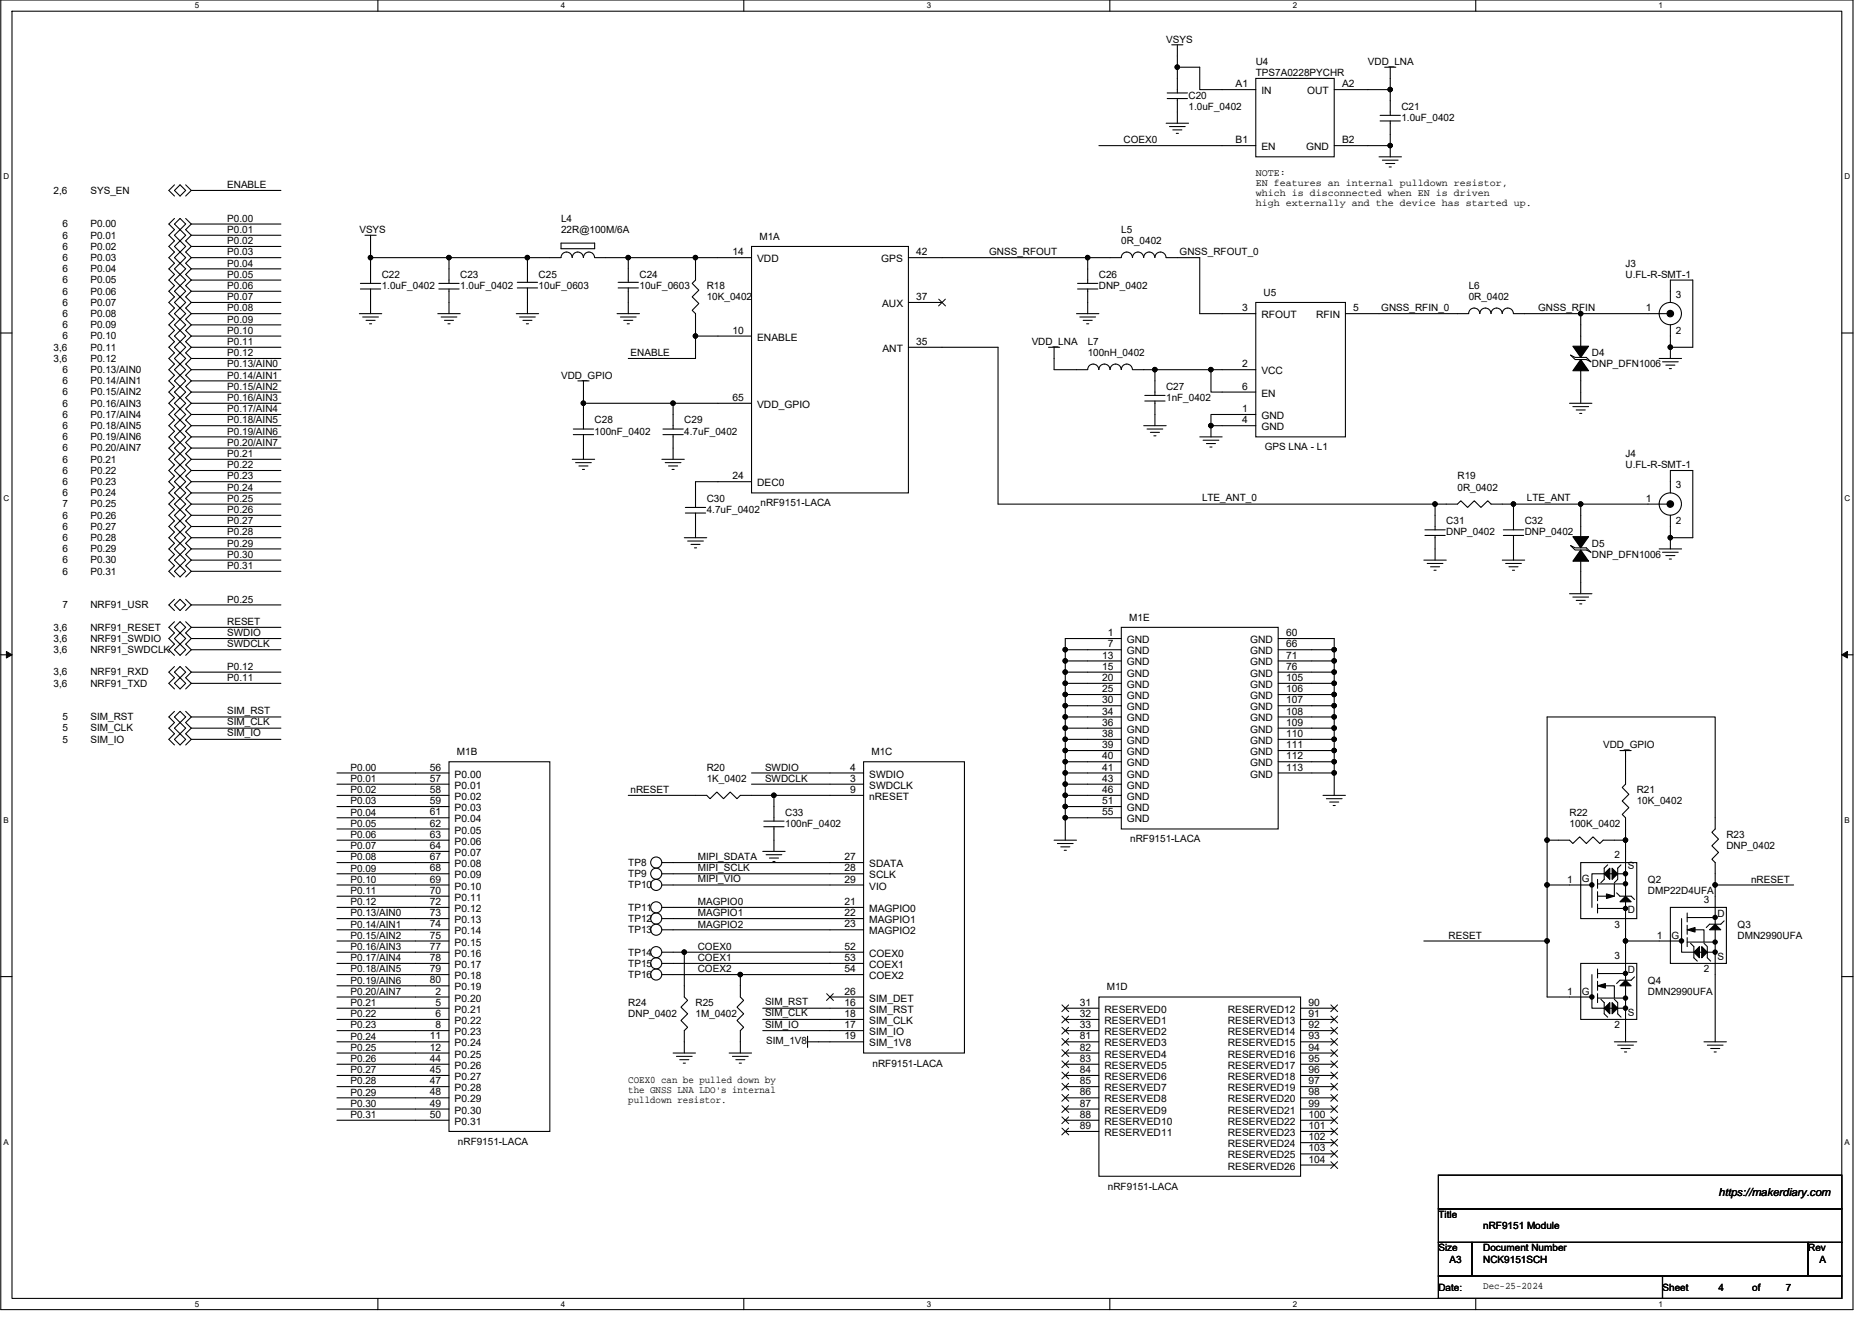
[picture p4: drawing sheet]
<svg xmlns="http://www.w3.org/2000/svg" width="297mm" height="210mm" viewBox="0 0 297 210" stroke-linecap="round" stroke-linejoin="round" font-family="sans-serif">
<path d="M.1 0h293.9v207.9h-293.9zM1.9 1.8h290.3v204.3h-290.3z" fill="none" stroke="#000" stroke-width=".17"/>
<g fill="#fff">
<path d="M30.9 .2h.7v1.4h-.7z"/>
<path d="M30.9 206.3h.7v1.4h-.7z"/>
</g>
<path d="M60 0v1.8M60 206.1v1.8" fill="none" stroke="#000" stroke-width=".17"/>
<g fill="#fff">
<path d="M89 .2h.7v1.4h-.7z"/>
<path d="M89 206.3h.7v1.4h-.7z"/>
</g>
<path d="M118 0v1.8M118 206.1v1.8" fill="none" stroke="#000" stroke-width=".17"/>
<g fill="#fff">
<path d="M147 .2h.7v1.4h-.7z"/>
<path d="M147 206.3h.7v1.4h-.7z"/>
</g>
<path d="M176.1 0v1.8M176.1 206.1v1.8" fill="none" stroke="#000" stroke-width=".17"/>
<g fill="#fff">
<path d="M205.1 .2h.7v1.4h-.7z"/>
<path d="M205.1 206.3h.7v1.4h-.7z"/>
</g>
<path d="M234.2 0v1.8M234.2 206.1v1.8" fill="none" stroke="#000" stroke-width=".17"/>
<g fill="#fff">
<path d="M263.2 .2h.7v1.4h-.7z"/>
<path d="M263.2 206.3h.7v1.4h-.7z"/>
<path d="M.6 27.3h.9v1.4h-.9z"/>
<path d="M292.7 27.3h.9v1.4h-.9z"/>
<path d="M.6 78.4h.9v1.4h-.9z"/>
<path d="M292.7 78.4h.9v1.4h-.9z"/>
</g>
<path d="M.1 52.9h1.8M292.2 52.9h1.8" fill="none" stroke="#000" stroke-width=".17"/>
<g fill="#fff">
<path d="M.6 129.5h.8v1.4h-.8z"/>
<path d="M292.7 129.5h.8v1.4h-.8z"/>
</g>
<path d="M.1 103.9h1.8M292.2 103.9h1.8" fill="none" stroke="#000" stroke-width=".17"/>
<path d="M1 103.4l.9 .5-.9 .5zM292.2 103.9l.9-.5v1z" fill="#000" stroke="#000" stroke-width=".16"/>
<g fill="#fff">
<path d="M.5 180.5h.9v1.4h-.9z"/>
<path d="M292.7 180.5h.8v1.4h-.8z"/>
</g>
<g fill="none" stroke="#000" stroke-width=".17">
<path d="M185 19.6h3.6M185.2 14.8h3.2M185.2 15.6h3.2M185.9 7.1h1.8M186.8 7.1v3.6M186.8 10.7h3.6v3.5h8.9M186.8 10.7v4.1M186.8 15.6v4M199.3 12.4h12.4v12.5h-12.4zM211.7 14.2h8.9M219 18.3h3.2M219 19.2h3.2"/>
<path d="M219.7 10.7h1.8M220.6 10.7v3.5M220.6 19.2v3.9M220.6 14.2v4.1M27.7 35.6l.9-.9 .9 .9-.9 .8zM27.7 30.2l.9-.9 .9 .9-.9 .9zM27.7 34.7l-.9 .9 .9 .8-.9 .9 .9 .9-.9 .9 .9 .9-.9 .9 .9 .9-.9 .9 .9 .9-.9 .8 .9 .9-.9 .9 .9 .9-.9 .9 .9 .9-.9 .9 .9 .9-.9 .9 .9 .9-.9 .8 .9 .9-.9 .9 .9 .9-.9 .9 .9 .9-.9 .9 .9 .9-.9 .9 .9 .8-.9 .9 .9 .9-.9 .9 .9 .9-.9 .9 .9 .9-.9 .9 .9 .9-.9 .8 .9 .9-.9 .9 .9 .9-.9 .9 .9 .9-.9 .9 .9 .9-.9 .9 .9 .8-.9 .9 .9 .9-.9 .9 .9 .9-.9 .9 .9 .9-.9 .9 .9 .9-.9 .8 .9 .9-.9 .9 .9 .9-.9 .9 .9 .9-.9 .9 .9 .9M27.7 29.3l-.9 .9 .9 .9M28.6 36.4l-.9 .9 .9 .9M28.6 38.2l-.9 .9 .9 .9M28.6 36.4l.9 .9-.9 .9M28.6 38.2l.9 .9-.9 .9"/>
<path d="M29.5 34.7l.8 .9M29.5 29.3l.8 .9M30.3 35.6l-.8 .8 .8 .9M30.3 37.3l-.8 .9 .8 .9M30.3 39.1l-.8 .9 .8 .9M30.3 30.2l-.8 .9M30.3 35.6h14.3M30.3 37.3h14.3M30.3 39.1h14.3M30.3 30.2h14.3M57.9 37.3h1.8M58.8 37.3v7.7"/>
<path d="M89 38.6h5.4v.9h-5.4zM119.2 39.1h24.9v39.1h-24.9zM174.4 23.1h24.9M185.6 20.1h2.5M186.1 20.6h1.4M186.6 21.2h.4M211.7 23.1h8.9M218.8 24.9h3.6M219.3 25.4h2.5M219.9 26h1.4M220.4 26.5h.4M220.6 23.1v1.8"/>
<path d="M28.6 40l-.9 .9 .9 .9M28.6 41.8l-.9 .9 .9 .9M28.6 43.6l-.9 .8 .9 .9M28.6 45.3l-.9 .9 .9 .9M28.6 47.1l-.9 .9 .9 .9M28.6 48.9l-.9 .9 .9 .9M28.6 50.7l-.9 .9 .9 .9M28.6 52.5l-.9 .8 .9 .9M28.6 54.2l-.9 .9 .9 .9M28.6 56l-.9 .9 .9 .9M28.6 57.8l-.9 .9 .9 .9M28.6 59.6l-.9 .9 .9 .8"/>
<path d="M28.6 40l.9 .9-.9 .9M28.6 41.8l.9 .9-.9 .9M28.6 43.6l.9 .8-.9 .9M28.6 45.3l.9 .9-.9 .9M28.6 47.1l.9 .9-.9 .9M28.6 48.9l.9 .9-.9 .9M28.6 50.7l.9 .9-.9 .9M28.6 52.5l.9 .8-.9 .9M28.6 54.2l.9 .9-.9 .9M28.6 56l.9 .9-.9 .9M28.6 57.8l.9 .9-.9 .9M28.6 59.6l.9 .9-.9 .8"/>
<path d="M30.3 40.9l-.8 .9 .8 .9M30.3 42.7l-.8 .9 .8 .8M30.3 44.4l-.8 .9 .8 .9M30.3 46.2l-.8 .9 .8 .9M30.3 48l-.8 .9 .8 .9M30.3 49.8l-.8 .9 .8 .9M30.3 51.6l-.8 .9 .8 .8M30.3 53.3l-.8 .9 .8 .9M30.3 55.1l-.8 .9 .8 .9M30.3 56.9l-.8 .9 .8 .9M30.3 58.7l-.8 .9 .8 .9M30.3 40.9h14.3"/>
<path d="M30.3 42.7h14.3M30.3 44.4h14.3M30.3 46.2h14.3M30.3 48h14.3M30.3 49.8h14.3M30.3 51.6h14.3M30.3 53.3h14.3M30.3 55.1h14.3M30.3 56.9h14.3M30.3 58.7h14.3M57 49.8h3.6M57.2 45h3.2"/>
<path d="M57.2 45.9h3.2M57.5 50.3h2.5M58.1 50.8h1.4M58.6 51.4h.4M58.8 45.9v3.9M58.8 40.9h12.4M69.5 49.8h3.5M69.6 45h3.3M69.6 45.9h3.3M70 50.3h2.5M70.5 50.8h1.5M71.1 51.4h.3"/>
<path d="M71.2 40.9h12.5M71.2 45.9v3.9M71.2 40.9v4.1M81.9 49.8h3.6M82.1 45.7h3.2M82.1 44.8h3.2M82.4 50.3h2.5M83 50.8h1.4M83.5 51.4h.4M83.7 40.9v3.9M83.7 45.7v4.1M83.7 40.9h5.3"/>
<path d="M90.8 40.9a.88 .88 0 0 0-.9-.9 .88 .88 0 0 0-.9 .9M92.6 40.9a.88 .88 0 0 0-.9-.9 .88 .88 0 0 0-.9 .9M94.3 40.9a.88 .88 0 0 0-.8-.9 .88 .88 0 0 0-.9 .9M97.9 49.8h3.6M98.1 45.7h3.2M98.1 44.8h3.2M98.4 50.3h2.5M99 50.8h1.4M99.5 51.4h.4M99.7 40.9h10.7M99.7 40.9h-5.3M99.7 40.9v3.9"/>
<path d="M99.7 45.7v4.1M110.4 40.9v3.5l-.6 .6 1.1 1.1-1.1 1 1.1 1.1-1.1 1.1 .6 .5v3.5h8.8M110.4 53.3v3.6h-10.7M110.4 40.9h8.8M144.1 55.1h14.3v24.9h72.9l.5-.5 1.1 1 1-1 1.1 1 1.1-1 .5 .5h3.6M144.1 48h5.4M166.4 55.1h1.7M167.3 55.1v3.6h5.3a.88 .88 0 0 1 .9-.9 .88 .88 0 0 1 .8 .9M170.8 49.8h3.6M171 45h3.2M171 45.9h3.2M171.3 50.3h2.5"/>
<path d="M171.9 50.8h1.4M172.4 51.4h.4M172.6 40.9h5.3M172.6 45.9v3.9M172.6 40.9v4.1M172.6 40.9h-28.5M174.4 58.7a.88 .88 0 0 1 .8-.9 .88 .88 0 0 1 .9 .9 .89 .89 0 0 1 .9-.9 .89 .89 0 0 1 .9 .9 .89 .89 0 0 1 .9-.9 .89 .89 0 0 1 .9 .9h3.6M181.5 40.9a.89 .89 0 0 0-.9-.9 .89 .89 0 0 0-.9 .9 .88 .88 0 0 0-.9-.9 .88 .88 0 0 0-.9 .9M183.2 40.9a.88 .88 0 0 0-.8-.9 .88 .88 0 0 0-.9 .9M183.3 58.7v4.1M183.3 58.7h8.8M185 40.9a.88 .88 0 0 0-.9-.9 .88 .88 0 0 0-.8 .9"/>
<path d="M185 40.9h5.4v8.9h8.9M192.1 58.7v3.5h7.2M192.1 58.7h7.2M199.3 48h14.2v21.3h-14.2zM213.5 49.8h19.5M233 49.8a.88 .88 0 0 1 .9-.9 .88 .88 0 0 1 .9 .9M234.8 49.8a.88 .88 0 0 1 .9-.9 .88 .88 0 0 1 .9 .9 .89 .89 0 0 1 .9-.9 .89 .89 0 0 1 .9 .9 .89 .89 0 0 1 .8-.9 .89 .89 0 0 1 .9 .9M240.2 49.8h10.6M249.2 56.4l.7 .3h1.8l.7 .7-.7-.3h-1.8zM250.8 58.7v5.3M263.3 56.9h3.5M263.8 57.4h2.5"/>
<path d="M264.3 58h1.5M264.5 49.8h-13.7v5.3M264.9 58.5h.3M265 51.6v3.5M265 48v-3.6h3.6v10.7h-3.6M265 55.1v1.8M28.6 61.3l-.9 .9 .9 .9M28.6 63.1l-.9 .9 .9 .9M28.6 64.9l-.9 .9 .9 .9M28.6 66.7l-.9 .9 .9 .9M28.6 68.5l-.9 .8 .9 .9M28.6 70.2l-.9 .9 .9 .9"/>
<path d="M28.6 72l-.9 .9 .9 .9M28.6 73.8l-.9 .9 .9 .9M28.6 75.6l-.9 .9 .9 .8M28.6 77.3l-.9 .9 .9 .9M28.6 79.1l-.9 .9 .9 .9M28.6 61.3l.9 .9-.9 .9M28.6 63.1l.9 .9-.9 .9M28.6 64.9l.9 .9-.9 .9M28.6 66.7l.9 .9-.9 .9M28.6 68.5l.9 .8-.9 .9M28.6 70.2l.9 .9-.9 .9M28.6 72l.9 .9-.9 .9"/>
<path d="M28.6 73.8l.9 .9-.9 .9M28.6 75.6l.9 .9-.9 .8M28.6 77.3l.9 .9-.9 .9M28.6 79.1l.9 .9-.9 .9M30.3 60.5l-.8 .8 .8 .9M30.3 62.2l-.8 .9 .8 .9M30.3 64l-.8 .9 .8 .9M30.3 65.8l-.8 .9 .8 .9M30.3 67.6l-.8 .9 .8 .8M30.3 69.3l-.8 .9 .8 .9M30.3 71.1l-.8 .9 .8 .9M30.3 72.9l-.8 .9 .8 .9"/>
<path d="M30.3 74.7l-.8 .9 .8 .9M30.3 76.5l-.8 .8 .8 .9M30.3 78.2l-.8 .9 .8 .9M30.3 60.5h14.3M30.3 62.2h14.3M30.3 64h14.3M30.3 65.8h14.3M30.3 67.6h14.3M30.3 69.3h14.3M30.3 71.1h14.3M30.3 72.9h14.3M30.3 74.7h14.3"/>
<path d="M30.3 76.5h14.3M30.3 78.2h14.3M90.8 72.9h3.6M91 68.1h3.2M91 69h3.2M91.3 73.4h2.5M91.7 60.5h1.8M91.9 74h1.4M92.4 74.5h.3M92.6 60.5v3.5M92.6 69v3.9M92.6 64v4.1"/>
<path d="M92.6 64h14.2M105 72.9h3.6M105.2 68.1h3.2M105.2 69h3.2M105.6 73.4h2.5M106.1 74h1.4M106.6 74.5h.4M106.8 69v3.9M106.8 64v4.1M106.8 64h12.4M119.2 76.5h-8.8v4M181.5 67.6h3.5"/>
<path d="M181.6 62.8h3.3M181.6 63.6h3.3M182 68.1h2.5M182.5 68.6h1.5M183.1 69.2h.3M183.3 63.6v4M190.4 69.3h3.5M190.9 69.9h2.5M191.4 70.4h1.5M192 71h.3M199.3 65.8h-7.2v1.8M199.3 67.6h-7.2v1.7"/>
<path d="M249 64h3.6M249.6 64.5h2.5M250.1 65.1h1.4M250.7 65.6h.3M265 78.2v-3.5h3.6v10.6h-3.6v-3.5M27.7 90.7l.9-.9 .9 .9-.9 .9zM27.7 99.6l.9-.9 .9 .9-.9 .9zM27.7 96l.9-.9 .9 .9-.9 .9zM27.7 98.7l-.9 .9 .9 .9-.9 .8 .9 .9-.9 .9 .9 .9M27.7 95.1l-.9 .9 .9 .9M28.6 80.9l-.9 .9 .9 .9M28.6 82.7l-.9 .9 .9 .9"/>
<path d="M28.6 84.5l-.9 .8 .9 .9M28.6 86.2l-.9 .9 .9 .9M28.6 88l-.9 .9 .9 .9M28.6 80.9l.9 .9-.9 .9M28.6 82.7l.9 .9-.9 .9M28.6 84.5l.9 .8-.9 .9M28.6 86.2l.9 .9-.9 .9M28.6 88l.9 .9-.9 .9M29.5 98.7l.8 .9M29.5 95.1l.8 .9M30.3 80l-.8 .9 .8 .9M30.3 81.8l-.8 .9 .8 .9"/>
<path d="M30.3 83.6l-.8 .9 .8 .8M30.3 85.3l-.8 .9 .8 .9M30.3 87.1l-.8 .9 .8 .9M30.3 88.9l-.8 .9 .8 .9M30.3 90.7l-.8 .9M30.3 99.6l-.8 .9 .8 .8M30.3 96l-.8 .9M30.3 80h14.3M30.3 81.8h14.3M30.3 83.6h14.3M30.3 85.3h14.3M30.3 87.1h14.3"/>
<path d="M30.3 88.9h14.3M30.3 90.7h14.3M30.3 99.6h14.3M30.3 96h14.3M108.6 85.3h3.5M108.8 80.5h3.2M108.8 81.4h3.2M109.1 85.9h2.5M109.6 86.4h1.5M110.2 87h.3M110.4 81.4v3.9M177.9 99.6h24.9v32h-24.9z"/>
<path d="M225.9 88.9h3.6M226.1 84.1h3.2M226.1 85h3.2M226.5 89.4h2.5M227 90h1.4M227.5 90.5h.4M227.7 85v3.9M227.7 80v4.1M238.4 88.9h3.5M238.5 84.1h3.3M238.5 85h3.3M238.9 89.4h2.5"/>
<path d="M239.4 90h1.5M240 90.5h.3M240.2 85v3.9M249 94.2h3.6M249.2 86.6l.7 .4h1.8l.7 .7-.7-.4h-1.8zM249.6 94.8h2.5M250.1 95.3h1.4M250.7 95.8h.3M250.8 80h13.7M250.8 80v5.3M250.8 88.9v5.3M250.8 80h-10.6v4.1"/>
<path d="M263.3 87.1h3.5M263.8 87.7h2.5M264.3 88.2h1.5M264.9 88.7h.3M265 85.3v1.8M27.7 113.8l.9-.9 .9 .9-.9 .9zM27.7 112.9l-.9 .9 .9 .9-.9 .9 .9 .9-.9 .8 .9 .9M27.7 117.3l.9-.8 .9 .8-.9 .9zM27.7 103.1l.9-.9 .9 .9-.9 .9zM27.7 106.7l.9-.9 .9 .9-.9 .9zM27.7 108.5l.9-.9 .9 .9-.9 .8zM27.7 105.8l-.9 .9 .9 .9-.9 .9 .9 .8"/>
<path d="M28.6 114.7l-.9 .9 .9 .9M28.6 100.5l-.9 .8 .9 .9M28.6 114.7l.9 .9-.9 .9M28.6 100.5l.9 .8-.9 .9M29.5 112.9l.8 .9M29.5 105.8l.8 .9M30.3 113.8l-.8 .9 .8 .9M30.3 115.6l-.8 .9 .8 .8M30.3 117.3l-.8 .9M30.3 101.3l-.8 .9 .8 .9M30.3 103.1l-.8 .9M30.3 106.7l-.8 .9 .8 .9"/>
<path d="M30.3 108.5l-.8 .8M30.3 113.8h14.3M30.3 115.6h14.3M30.3 117.3h14.3M30.3 101.3h14.3M30.3 103.1h14.3M30.3 106.7h14.3M30.3 108.5h14.3M169 104.9h8.9M169 106.7h8.9M169 108.5h8.9M169 110.2h8.9"/>
<path d="M169 112h8.9M169 113.8h8.9M169 115.6h8.9M169 117.3h8.9M169 119.1h8.9M169 103.1v1.8M169 104.9v1.8M169 106.7v1.8M169 108.5v1.7M169 110.2v1.8M169 112v1.8M169 113.8v1.8"/>
<path d="M169 115.6v1.7M169 117.3v1.8M169 119.1v1.8M169 103.1h8.9M177.9 101.3h-8.9v1.8M202.8 101.3h8.9v1.8M202.8 103.1h8.9M202.8 104.9h8.9M202.8 106.7h8.9M202.8 108.5h8.9M202.8 110.2h8.9M202.8 112h8.9"/>
<path d="M202.8 113.8h8.9M202.8 115.6h8.9M202.8 117.3h8.9M202.8 119.1h8.9M211.7 119.1v1.8M211.7 117.3v1.8M211.7 115.6v1.7M211.7 113.8v1.8M211.7 112v1.8M211.7 110.2v1.8M211.7 108.5v1.7M211.7 106.7v1.8"/>
<path d="M211.7 104.9v1.8M211.7 103.1v1.8M257 119.1h1.8M257.9 119.1v5.4l-.5 .5 1.1 1.1-1.1 1 1.1 1.1-1.1 1.1 .5 .5v3.5M53.5 122.7h12.4M53.5 124.5h17.7M53.5 126.2h17.7M53.5 128h17.7M53.5 129.8h17.7M53.5 131.6h17.7M53.5 133.3h17.7M53.5 135.1h17.7"/>
<path d="M53.5 136.9h17.7M53.5 138.7h17.7M65.9 122.7h5.3M71.2 120.9h16v58.7h-16zM99.7 126.2h12.4l.6 .6 1-1.1 1.1 1.1 1.1-1.1 1 1.1 .6-.6h5.3M105 136.9h32M105 138.7h32M119.2 122.7h17.8M119.2 124.5h17.8M121 135.1h3.6M121.2 130.3h3.2M121.2 131.2h3.2"/>
<path d="M121.6 135.7h2.5M122.1 136.2h1.4M122.6 136.7h.4M122.8 131.2v3.9M122.8 126.2v4.1M122.8 126.2h14.2M137 120.9h16v46.2h-16zM167.3 133.3h3.5M167.8 133.9h2.5M168.3 134.4h1.5M168.9 135h.3M169 120.9h8.9"/>
<path d="M169 122.7h8.9M169 124.5h8.9M169 126.2h8.9M169 128h8.9M169 129.8h8.9M169 120.9v1.8M169 122.7v1.8M169 124.5v1.7M169 126.2v1.8M169 128v1.8M169 129.8v3.5M202.8 120.9h8.9"/>
<path d="M202.8 122.7h8.9M209.9 126.2h3.6M210.5 126.8h2.5M211 127.3h1.4M211.5 127.8h.4M211.7 122.7v3.5M211.7 120.9v1.8M245.5 133.3h3.5l.6 .6 1.1-1.1 1 1.1 1.1-1.1 1 1.1 .6-.6h3.5M245.5 133.3v-19.5h26.7v17.8l-.6 .5 1.1 1.1-1.1 1 1.1 1.1-1.1 1.1 .6 .5v3.6M245.5 133.4v7.1M250.8 136.9h8.9v8.9h-8.9zM253.5 139.6v1.4"/>
<path d="M254.5 138.7h-1.9v1.8M255.1 137.3l-.6 .5v1.8l-.5 .5M255.4 138.7h.9M256.7 138.7h1.2v1.6M257.2 137.3l-.5 .5v1.8l-.5 .5M257.9 133.4v5.5M.1 155h1.8M53.5 140.5h17.7M53.5 142.2h17.7M53.5 144h17.7M53.5 145.8h17.7M53.5 147.6h17.7"/>
<path d="M53.5 149.4h17.7M53.5 151.1h17.7M53.5 152.9h17.7M53.5 154.7h17.7M53.5 156.5h17.7M53.5 158.2h17.7M105 140.5h32M105 144h32M105 145.8h32M105 147.6h32M105 152.9h32M105 151.1h3.6"/>
<path d="M105 154.7h12.5M108.6 151.1h28.4M108.6 151.1v7.1l.5 .6-1 1.1 1 1-1 1.1 1 1-.5 .6v3.5M117.5 154.7v3.5l.5 .6-1.1 1.1 1.1 1-1.1 1.1 1.1 1-.5 .6v3.5M117.5 154.7h19.5M131.7 158.2h5.3M174.4 158.2h32v28.5h-32zM225.9 149.4h19.6M245.5 149.4v8.8h7.1v-3.5M245.5 140.5v8.9M245.5 140.5h7.1v3.5M250.8 152.9h8.9v8.9h-8.9z"/>
<path d="M252.6 158.2v1.8h1.9M253.5 154.5h4.4v1.1M253.5 157.7v1.4M253.5 155.7v1.5M253.5 153.8v1.4M253.5 141.5v1.5M253.5 143.5v1.4M253.5 140.3h4.4v1.9M253.5 142.2h1.8M254 158.6l.5 .5v1.8l.6 .5M254.4 156.5h1.8v1.9M256.2 140.3v1.9"/>
<path d="M256.2 158.6l.5 .5v1.8l.5 .5M256.5 141.7l.5 .5h1.8l.6 .6M257.9 158.4v1.6h-1.2M257.9 143.1v1.1h-4.4M257.9 144.2v5.2M257.9 156.5v1.9h-4.4M257.9 149.4v5.1M257.9 159.9v5.5M259.4 155l-.6 .6h-1.8l-.5 .5M265 144h8.9v8.9h-8.9zM266.8 145.8v3.6h-8.9M266.8 149.4v1.7h2"/>
<path d="M267.7 145.6h4.5v1.1M267.7 148.8v1.4M267.7 146.9v1.4M267.7 144.9v1.4M268.2 149.7l.6 .5v1.8l.5 .5M268.6 147.6h1.8v1.9M269.7 151.1h.8M270.4 149.7l.5 .5v1.8l.5 .5M272.2 140.5h12.4M272.2 140.5v5.1M272.2 149.5v1.6h-1.3M272.2 151v14.4"/>
<path d="M272.2 147.6v1.9h-4.5M273.6 146.2l-.6 .5h-1.7l-.6 .5M292.2 155h1.8M53.5 160h17.7M53.5 161.8h17.7M53.5 163.6h17.7M53.5 165.4h17.7M53.5 167.1h17.7M53.5 168.9h17.7M53.5 170.7h17.7M53.5 172.5h17.7M53.5 174.2h17.7"/>
<path d="M53.5 176h17.7M53.5 177.8h17.7M106.8 167.1h3.6M107.3 167.7h2.5M107.9 168.2h1.4M108.4 168.7h.4M115.7 167.1h3.5M116.2 167.7h2.5M116.8 168.2h1.4M117.3 168.7h.3M121 161.8h16M121 163.6h16"/>
<path d="M121 160h16M128.1 165.4h8.9M128.1 164.5v1.7M169 160h5.4M169 161.8h5.4M169 163.6h5.4M169 165.4h5.4M169 167.1h5.4M169 168.9h5.4M169 170.7h5.4M169 172.5h5.4M169 174.2h5.4"/>
<path d="M169 176h5.4M169 177.8h5.4M169 179.6h5.4M206.4 160h5.3M206.4 161.8h5.3M206.4 163.6h5.3M206.4 165.4h5.3M206.4 167.1h5.3M206.4 168.9h5.3M206.4 170.7h5.3M206.4 172.5h5.3M206.4 174.2h5.3"/>
<path d="M206.4 176h5.3M206.4 177.8h5.3M206.4 179.6h5.3M255.4 160h.9M256.2 165.4h3.5M256.7 165.9h2.5M257.2 166.4h1.5M257.8 167h.3M270.4 165.4h3.5M270.9 165.9h2.5M271.4 166.4h1.5M272 167h.3"/>
<path d="M206.4 181.4h5.3M206.4 183.1h5.3M206.4 184.9h5.3M228.2 186.5h64v5.4h-64zM228.2 191.9h64v5.3h-64zM228.2 197.2h5.4v5.3h-5.4zM233.6 197.2h53.3v5.3h-53.3zM286.9 197.2h5.3v5.3h-5.3zM228.2 202.5h35.6v3.6h-35.6zM263.8 202.5h28.4v3.6h-28.4z"/>
<circle cx="265" cy="49.8" r="1.77"/>
<circle cx="265" cy="80" r="1.77"/>
<circle cx="104.1" cy="138.7" r=".88"/>
<circle cx="104.1" cy="136.9" r=".88"/>
<circle cx="104.1" cy="151.1" r=".88"/>
<circle cx="104.1" cy="140.4" r=".88"/>
<circle cx="104.1" cy="152.9" r=".88"/>
<circle cx="104.1" cy="147.6" r=".88"/>
<circle cx="104.1" cy="144" r=".88"/>
<circle cx="104.1" cy="145.8" r=".88"/>
<circle cx="104.1" cy="154.7" r=".88"/>
</g>
<g fill="#000" stroke="#000" stroke-width=".17">
<path d="M249.6 54.9h2.5l-1.3 1.8z" fill-rule="evenodd"/>
<path d="M250.8 57.1l1.3 1.7h-2.5z" fill-rule="evenodd"/>
<path d="M249.6 85.2h2.5l-1.3 1.8z" fill-rule="evenodd"/>
<path d="M250.8 87.3l1.3 1.8h-2.5z" fill-rule="evenodd"/>
<path d="M255.4 137.8v1.8l-.9-.9z" fill-rule="evenodd"/>
<path d="M255.8 137.8l.9 .9-.9 .9z" fill-rule="evenodd"/>
<path d="M253.5 156.5l1.2-.4v.7z" fill-rule="evenodd"/>
<path d="M255.8 159.1l.9 .9-.9 .9z" fill-rule="evenodd"/>
<path d="M254.9 141.9l1.3 .3-1.3 .4z" fill-rule="evenodd"/>
<path d="M257.9 155.6l.9 .9h-1.8z" fill-rule="evenodd"/>
<path d="M257 143.1l.9-.9 .9 .9z" fill-rule="evenodd"/>
<path d="M267.7 147.6l1.3-.4v.7z" fill-rule="evenodd"/>
<path d="M268.8 151.1l.9-.9v1.8z" fill-rule="evenodd"/>
<path d="M270 150.2l.9 .9-.9 .9z" fill-rule="evenodd"/>
<path d="M272.2 146.7l.8 .9h-1.7z" fill-rule="evenodd"/>
<path d="M255.4 159.1v1.8l-.9-.9z" fill-rule="evenodd"/>
<circle cx="186.8" cy="10.7" r=".35"/>
<circle cx="220.6" cy="14.2" r=".35"/>
<circle cx="220.6" cy="23.1" r=".35"/>
<circle cx="58.8" cy="40.9" r=".35"/>
<circle cx="71.2" cy="40.9" r=".35"/>
<circle cx="83.7" cy="40.9" r=".35"/>
<circle cx="99.7" cy="40.9" r=".35"/>
<circle cx="110.3" cy="53.3" r=".35"/>
<circle cx="110.3" cy="40.9" r=".35"/>
<circle cx="172.6" cy="40.9" r=".35"/>
<circle cx="183.2" cy="58.7" r=".35"/>
<circle cx="192.1" cy="58.7" r=".35"/>
<circle cx="250.8" cy="49.8" r=".35"/>
<circle cx="265" cy="49.8" r=".52"/>
<circle cx="265" cy="55.1" r=".35"/>
<circle cx="92.6" cy="64" r=".35"/>
<circle cx="106.8" cy="64" r=".35"/>
<circle cx="192.1" cy="67.6" r=".35"/>
<circle cx="227.7" cy="80" r=".35"/>
<circle cx="240.1" cy="80" r=".35"/>
<circle cx="250.8" cy="80" r=".35"/>
<circle cx="265" cy="80" r=".52"/>
<circle cx="265" cy="85.3" r=".35"/>
<circle cx="169" cy="106.7" r=".35"/>
<circle cx="169" cy="110.2" r=".35"/>
<circle cx="169" cy="117.3" r=".35"/>
<circle cx="169" cy="104.9" r=".35"/>
<circle cx="169" cy="108.4" r=".35"/>
<circle cx="169" cy="113.8" r=".35"/>
<circle cx="169" cy="119.1" r=".35"/>
<circle cx="169" cy="103.1" r=".35"/>
<circle cx="169" cy="115.6" r=".35"/>
<circle cx="169" cy="112" r=".35"/>
<circle cx="211.7" cy="117.3" r=".35"/>
<circle cx="211.7" cy="106.7" r=".35"/>
<circle cx="211.7" cy="103.1" r=".35"/>
<circle cx="211.7" cy="119.1" r=".35"/>
<circle cx="211.7" cy="115.6" r=".35"/>
<circle cx="211.7" cy="108.4" r=".35"/>
<circle cx="211.7" cy="113.8" r=".35"/>
<circle cx="211.7" cy="110.2" r=".35"/>
<circle cx="211.7" cy="104.9" r=".35"/>
<circle cx="211.7" cy="112" r=".35"/>
<circle cx="122.8" cy="126.2" r=".35"/>
<circle cx="169" cy="122.7" r=".35"/>
<circle cx="169" cy="124.4" r=".35"/>
<circle cx="169" cy="120.9" r=".35"/>
<circle cx="169" cy="128" r=".35"/>
<circle cx="169" cy="129.8" r=".35"/>
<circle cx="169" cy="126.2" r=".35"/>
<circle cx="211.7" cy="120.9" r=".35"/>
<circle cx="211.7" cy="122.7" r=".35"/>
<circle cx="245.5" cy="133.3" r=".35"/>
<circle cx="257.9" cy="133.3" r=".35"/>
<circle cx="257.9" cy="138.7" r=".35"/>
<circle cx="108.6" cy="151.1" r=".35"/>
<circle cx="117.5" cy="154.7" r=".35"/>
<circle cx="245.5" cy="140.4" r=".35"/>
<circle cx="245.5" cy="149.3" r=".35"/>
<circle cx="252.6" cy="158.2" r=".35"/>
<circle cx="252.6" cy="140.4" r=".35"/>
<circle cx="257.9" cy="149.3" r=".35"/>
<circle cx="257.9" cy="144.2" r=".35"/>
<circle cx="257.9" cy="154.5" r=".35"/>
<circle cx="257.9" cy="140.3" r=".35"/>
<circle cx="257.9" cy="158.4" r=".35"/>
<circle cx="266.8" cy="149.3" r=".35"/>
<circle cx="272.1" cy="151.1" r=".35"/>
<circle cx="272.1" cy="140.4" r=".35"/>
<circle cx="272.2" cy="149.5" r=".35"/>
<circle cx="272.2" cy="145.6" r=".35"/>
<circle cx="257.9" cy="160" r=".35"/>
</g>
<g fill="none" stroke="#000" stroke-width=".16">
<path d="M148.9 47.5l1.1 1.1M150 47.5l-1.1 1.1M131.2 157.7l1 1.1M132.2 157.7l-1.1 1.1M168.5 159.5l1.1 1.1M169.6 159.5l-1.1 1.1M211.2 159.5l1.1 1.1M212.2 159.5l-1 1.1M168.5 161.3l1.1 1M168.5 163l1.1 1.1M168.5 164.8l1.1 1.1M168.5 166.6l1.1 1.1"/>
<path d="M168.5 168.4l1.1 1.1M168.5 170.2l1.1 1M168.5 171.9l1.1 1.1M168.5 173.7l1.1 1.1M168.5 175.5l1.1 1.1M168.5 177.3l1.1 1.1M168.5 179l1.1 1.1M169.6 161.3l-1.1 1M169.6 163l-1.1 1.1M169.6 164.8l-1.1 1.1M169.6 166.6l-1.1 1.1M169.6 168.4l-1.1 1.1"/>
<path d="M169.6 170.2l-1.1 1M169.6 171.9l-1.1 1.1M169.6 173.7l-1.1 1.1M169.6 175.5l-1.1 1.1M169.6 177.3l-1.1 1.1M169.6 179l-1.1 1.1M211.2 161.3l1.1 1M211.2 163l1.1 1.1M211.2 164.8l1.1 1.1M211.2 166.6l1.1 1.1M211.2 168.4l1.1 1.1M211.2 170.2l1.1 1"/>
<path d="M211.2 171.9l1.1 1.1M211.2 173.7l1.1 1.1M211.2 175.5l1.1 1.1M211.2 177.3l1.1 1.1M211.2 179l1.1 1.1M212.2 161.3l-1 1M212.2 163l-1 1.1M212.2 164.8l-1 1.1M212.2 166.6l-1 1.1M212.2 168.4l-1 1.1M212.2 170.2l-1 1M212.2 171.9l-1 1.1"/>
<path d="M212.2 173.7l-1 1.1M212.2 175.5l-1 1.1M212.2 177.3l-1 1.1M212.2 179l-1 1.1M211.2 180.8l1.1 1.1M211.2 182.6l1.1 1.1M211.2 184.4l1.1 1.1M212.2 180.8l-1 1.1M212.2 182.6l-1 1.1M212.2 184.4l-1 1.1"/>
</g>
<text font-size="1.8" x="272.7" y="189.9">https://makerdiary.com</text>
<g font-size="1.6">
<text x="185" y="6.8">VSYS</text>
<text x="199.3" y="10.3">U4</text>
<text x="217" y="10.3">VDD_LNA</text>
<text x="188.6" y="15.6">C20</text>
<text x="188.6" y="17.4">1.0uF_0402</text>
<text x="196" y="13.8">A1</text>
<text x="199.3" y="12.1">TPS7A0228PYCHR</text>
<text x="200.1" y="14.9">IN</text>
<text x="207.4" y="14.9">OUT</text>
<text x="213" y="13.8">A2</text>
<text x="222.4" y="17.4">C21</text>
<text x="178.3" y="22.8">COEX0</text>
<text x="196" y="22.7">B1</text>
<text x="200.1" y="23.8">EN</text>
<text x="207.2" y="23.8">GND</text>
<text x="213" y="22.7">B2</text>
<text x="222.4" y="19.2">1.0uF_0402</text>
<text x="36" y="29.9">ENABLE</text>
<text x="199.3" y="27.9">NOTE:</text>
<text x="199.3" y="29.5">EN features an internal pulldown resistor,</text>
<text x="8.5" y="30.8">2,6</text>
<text x="14.3" y="30.8">SYS_EN</text>
<text x="36" y="35.2">P0.00</text>
<text x="89" y="35.2">L4</text>
<text x="199.3" y="31.1">which is disconnected when EN is driven</text>
<text x="199.3" y="32.7">high externally and the device has started up.</text>
<text x="9.9" y="36.1">6</text>
<text x="9.9" y="37.9">6</text>
<text x="9.9" y="39.6">6</text>
<text x="9.9" y="41.4">6</text>
<text x="14.3" y="36.1">P0.00</text>
<text x="14.3" y="37.9">P0.01</text>
<text x="14.3" y="39.6">P0.02</text>
<text x="14.3" y="41.4">P0.03</text>
<text x="36" y="37">P0.01</text>
<text x="36" y="38.8">P0.02</text>
<text x="36" y="40.5">P0.03</text>
<text x="57" y="37">VSYS</text>
<text x="89" y="37">22R@100M/6A</text>
<text x="116.2" y="40.5">14</text>
<text x="120.1" y="41.6">VDD</text>
<text x="120.5" y="38">M1A</text>
<text x="139.8" y="41.6">GPS</text>
<text x="145.4" y="40.5">42</text>
<text x="156.9" y="40.4">GNSS_RFOUT</text>
<text x="177.9" y="37">L5</text>
<text x="177.9" y="38.8">0R_0402</text>
<text x="187.2" y="40.4">GNSS_RFOUT_0</text>
<text x="9.9" y="43.2">6</text>
<text x="9.9" y="45">6</text>
<text x="9.9" y="46.8">6</text>
<text x="14.3" y="43.2">P0.04</text>
<text x="14.3" y="45">P0.05</text>
<text x="14.3" y="46.8">P0.06</text>
<text x="36" y="42.3">P0.04</text>
<text x="36" y="44.1">P0.05</text>
<text x="36" y="45.9">P0.06</text>
<text x="36" y="47.6">P0.07</text>
<text x="60.6" y="44.1">C22</text>
<text x="60.6" y="45.9">1.0uF_0402</text>
<text x="73" y="44.1">C23</text>
<text x="73" y="45.9">1.0uF_0402</text>
<text x="85.5" y="44.1">C25</text>
<text x="85.5" y="45.9">10uF_0603</text>
<text x="101.5" y="44.1">C24</text>
<text x="101.5" y="45.9">10uF_0603</text>
<text x="112.1" y="45.9">R18</text>
<text x="112.1" y="47.6">10K_0402</text>
<text x="145.4" y="47.6">37</text>
<text x="174.4" y="44.1">C26</text>
<text x="174.4" y="45.9">DNP_0402</text>
<text x="200.5" y="46.9">U5</text>
<text x="233" y="45.9">L6</text>
<text x="233" y="47.6">0R_0402</text>
<text x="257.9" y="42.3">J3</text>
<text x="257.9" y="44.1">U.FL-R-SMT-1</text>
<text x="265.9" y="47.3">3</text>
<text x="9.9" y="48.5">6</text>
<text x="9.9" y="50.3">6</text>
<text x="9.9" y="52.1">6</text>
<text x="9.9" y="53.9">6</text>
<text x="14.3" y="48.5">P0.07</text>
<text x="14.3" y="50.3">P0.08</text>
<text x="14.3" y="52.1">P0.09</text>
<text x="14.3" y="53.9">P0.10</text>
<text x="36" y="49.4">P0.08</text>
<text x="36" y="51.2">P0.09</text>
<text x="36" y="53">P0.10</text>
<text x="116.2" y="53">10</text>
<text x="140" y="48.7">AUX</text>
<text x="197.1" y="49.4">3</text>
<text x="200.1" y="50.5">RFOUT</text>
<text x="208.8" y="50.5">RFIN</text>
<text x="214.7" y="49.4">5</text>
<text x="219.2" y="49.3">GNSS_RFIN_0</text>
<text x="244.1" y="49.3">GNSS_RFIN</text>
<text x="261.1" y="49.4">1</text>
<text x="265.9" y="53">2</text>
<text x="8.5" y="55.6">3,6</text>
<text x="8.5" y="57.4">3,6</text>
<text x="9.9" y="59.2">6</text>
<text x="14.3" y="55.6">P0.11</text>
<text x="14.3" y="57.4">P0.12</text>
<text x="14.3" y="59.2">P0.13/AIN0</text>
<text x="36" y="54.8">P0.11</text>
<text x="36" y="56.5">P0.12</text>
<text x="36" y="58.3">P0.13/AIN0</text>
<text x="100.1" y="56.5">ENABLE</text>
<text x="120.1" y="54.1">ENABLE</text>
<text x="140" y="55.8">ANT</text>
<text x="145.4" y="54.7">35</text>
<text x="163.7" y="54.8">VDD_LNA</text>
<text x="172.6" y="54.8">L7</text>
<text x="172.6" y="56.5">100nH_0402</text>
<text x="197.1" y="58.3">2</text>
<text x="200.1" y="59.4">VCC</text>
<text x="252.6" y="56.5">D4</text>
<text x="252.6" y="58.3">DNP_DFN1006</text>
<text x="9.9" y="61">6</text>
<text x="9.9" y="62.8">6</text>
<text x="9.9" y="64.5">6</text>
<text x="14.3" y="61">P0.14/AIN1</text>
<text x="14.3" y="62.8">P0.15/AIN2</text>
<text x="14.3" y="64.5">P0.16/AIN3</text>
<text x="36" y="60.1">P0.14/AIN1</text>
<text x="36" y="61.9">P0.15/AIN2</text>
<text x="36" y="63.6">P0.16/AIN3</text>
<text x="36" y="65.4">P0.17/AIN4</text>
<text x="89" y="60.1">VDD_GPIO</text>
<text x="116.2" y="63.6">65</text>
<text x="120.1" y="64.7">VDD_GPIO</text>
<text x="185" y="61.9">C27</text>
<text x="185" y="63.6">1nF_0402</text>
<text x="197.1" y="61.8">6</text>
<text x="197.1" y="65.4">1</text>
<text x="200.1" y="62.9">EN</text>
<text x="9.9" y="66.3">6</text>
<text x="9.9" y="68.1">6</text>
<text x="9.9" y="69.9">6</text>
<text x="9.9" y="71.6">6</text>
<text x="14.3" y="66.3">P0.17/AIN4</text>
<text x="14.3" y="68.1">P0.18/AIN5</text>
<text x="14.3" y="69.9">P0.19/AIN6</text>
<text x="14.3" y="71.6">P0.20/AIN7</text>
<text x="36" y="67.2">P0.18/AIN5</text>
<text x="36" y="69">P0.19/AIN6</text>
<text x="36" y="70.8">P0.20/AIN7</text>
<text x="94.4" y="67.2">C28</text>
<text x="94.4" y="69">100nF_0402</text>
<text x="108.6" y="67.2">C29</text>
<text x="108.6" y="69">4.7uF_0402</text>
<text x="197.1" y="67.2">4</text>
<text x="200.1" y="66.5">GND</text>
<text x="200.1" y="68.3">GND</text>
<text x="200.7" y="71.5">GPS LNA - L1</text>
<text x="9.9" y="73.4">6</text>
<text x="9.9" y="75.2">6</text>
<text x="9.9" y="77">6</text>
<text x="14.3" y="73.4">P0.21</text>
<text x="14.3" y="75.2">P0.22</text>
<text x="14.3" y="77">P0.23</text>
<text x="36" y="72.5">P0.21</text>
<text x="36" y="74.3">P0.22</text>
<text x="36" y="76.1">P0.23</text>
<text x="36" y="77.9">P0.24</text>
<text x="116.2" y="76.1">24</text>
<text x="120.1" y="77.2">DEC0</text>
<text x="231.3" y="76.1">R19</text>
<text x="231.3" y="77.9">0R_0402</text>
<text x="257.9" y="72.5">J4</text>
<text x="257.9" y="74.3">U.FL-R-SMT-1</text>
<text x="265.9" y="77.5">3</text>
<text x="9.9" y="78.8">6</text>
<text x="9.9" y="80.5">7</text>
<text x="9.9" y="82.3">6</text>
<text x="14.3" y="78.8">P0.24</text>
<text x="14.3" y="80.5">P0.25</text>
<text x="14.3" y="82.3">P0.26</text>
<text x="36" y="79.7">P0.25</text>
<text x="36" y="81.4">P0.26</text>
<text x="36" y="83.2">P0.27</text>
<text x="112.1" y="79.7">C30</text>
<text x="112.1" y="81.4">4.7uF_0402</text>
<text x="120.7" y="80.4">nRF9151-LACA</text>
<text x="190.7" y="79.5">LTE_ANT_0</text>
<text x="229.5" y="83.2">C31</text>
<text x="241.9" y="83.2">C32</text>
<text x="242.3" y="79.5">LTE_ANT</text>
<text x="261.1" y="79.6">1</text>
<text x="265.9" y="83.2">2</text>
<text x="9.9" y="84.1">6</text>
<text x="9.9" y="85.9">6</text>
<text x="9.9" y="87.7">6</text>
<text x="9.9" y="89.4">6</text>
<text x="14.3" y="84.1">P0.27</text>
<text x="14.3" y="85.9">P0.28</text>
<text x="14.3" y="87.7">P0.29</text>
<text x="14.3" y="89.4">P0.30</text>
<text x="36" y="85">P0.28</text>
<text x="36" y="86.8">P0.29</text>
<text x="36" y="88.5">P0.30</text>
<text x="229.5" y="85">DNP_0402</text>
<text x="241.9" y="85">DNP_0402</text>
<text x="252.6" y="86.8">D5</text>
<text x="252.6" y="88.5">DNP_DFN1006</text>
<text x="9.9" y="91.2">6</text>
<text x="14.3" y="91.2">P0.31</text>
<text x="36" y="90.3">P0.31</text>
<text x="36" y="95.7">P0.25</text>
<text x="8.5" y="101.9">3,6</text>
<text x="8.5" y="100.1">3,6</text>
<text x="9.9" y="96.5">7</text>
<text x="14.3" y="101.9">NRF91_SWDIO</text>
<text x="14.3" y="100.1">NRF91_RESET</text>
<text x="14.3" y="96.5">NRF91_USR</text>
<text x="36" y="99.2">RESET</text>
<text x="36" y="101">SWDIO</text>
<text x="175.8" y="101">1</text>
<text x="179.2" y="98.5">M1E</text>
<text x="204.1" y="101">60</text>
<text x="8.5" y="103.7">3,6</text>
<text x="8.5" y="107.2">3,6</text>
<text x="14.3" y="103.7">NRF91_SWDCLK</text>
<text x="14.3" y="107.2">NRF91_RXD</text>
<text x="36" y="102.8">SWDCLK</text>
<text x="36" y="106.3">P0.12</text>
<text x="174.9" y="104.5">13</text>
<text x="174.9" y="106.3">15</text>
<text x="175.8" y="102.7">7</text>
<text x="178.8" y="102.1">GND</text>
<text x="178.8" y="103.8">GND</text>
<text x="178.8" y="105.6">GND</text>
<text x="178.8" y="107.4">GND</text>
<text x="198.3" y="102.1">GND</text>
<text x="198.3" y="103.8">GND</text>
<text x="198.3" y="105.6">GND</text>
<text x="198.3" y="107.4">GND</text>
<text x="204.1" y="102.7">66</text>
<text x="204.1" y="104.5">71</text>
<text x="204.1" y="106.3">76</text>
<text x="8.5" y="109">3,6</text>
<text x="14.3" y="109">NRF91_TXD</text>
<text x="36" y="113.3">SIM_RST</text>
<text x="36" y="108.1">P0.11</text>
<text x="174.9" y="108.1">20</text>
<text x="174.9" y="109.9">25</text>
<text x="174.9" y="111.6">30</text>
<text x="174.9" y="113.4">34</text>
<text x="178.8" y="109.2">GND</text>
<text x="178.8" y="111">GND</text>
<text x="178.8" y="112.7">GND</text>
<text x="198.3" y="109.2">GND</text>
<text x="198.3" y="111">GND</text>
<text x="198.3" y="112.7">GND</text>
<text x="204.1" y="108.1">105</text>
<text x="204.1" y="109.9">106</text>
<text x="204.1" y="111.6">107</text>
<text x="204.1" y="113.4">108</text>
<text x="9.9" y="114.3">5</text>
<text x="9.9" y="116.1">5</text>
<text x="9.9" y="117.9">5</text>
<text x="14.3" y="114.3">SIM_RST</text>
<text x="14.3" y="116.1">SIM_CLK</text>
<text x="14.3" y="117.9">SIM_IO</text>
<text x="36" y="115.1">SIM_CLK</text>
<text x="36" y="116.9">SIM_IO</text>
<text x="72.5" y="119.8">M1B</text>
<text x="138.3" y="119.8">M1C</text>
<text x="174.9" y="115.2">36</text>
<text x="174.9" y="117">38</text>
<text x="174.9" y="118.7">39</text>
<text x="178.8" y="114.5">GND</text>
<text x="178.8" y="116.3">GND</text>
<text x="178.8" y="118.1">GND</text>
<text x="178.8" y="119.8">GND</text>
<text x="198.3" y="114.5">GND</text>
<text x="198.3" y="116.3">GND</text>
<text x="198.3" y="118.1">GND</text>
<text x="198.3" y="119.8">GND</text>
<text x="204.1" y="115.2">109</text>
<text x="204.1" y="117">110</text>
<text x="204.1" y="118.7">111</text>
<text x="254.4" y="118.8">VDD_GPIO</text>
<text x="55.6" y="122.3">P0.00</text>
<text x="55.6" y="124.1">P0.01</text>
<text x="55.6" y="125.9">P0.02</text>
<text x="68.2" y="122.3">56</text>
<text x="68.2" y="124.1">57</text>
<text x="68.2" y="125.9">58</text>
<text x="72.1" y="123.4">P0.00</text>
<text x="72.1" y="125.2">P0.01</text>
<text x="100.1" y="125.9">nRESET</text>
<text x="112.1" y="122.3">R20</text>
<text x="112.1" y="124.1">1K_0402</text>
<text x="121.4" y="122.3">SWDIO</text>
<text x="121.4" y="124.1">SWDCLK</text>
<text x="134.9" y="122.3">4</text>
<text x="134.9" y="124.1">3</text>
<text x="134.9" y="125.9">9</text>
<text x="137.9" y="123.4">SWDIO</text>
<text x="137.9" y="125.2">SWDCLK</text>
<text x="174.9" y="120.5">40</text>
<text x="174.9" y="122.3">41</text>
<text x="174.9" y="124.1">43</text>
<text x="174.9" y="125.9">46</text>
<text x="178.8" y="121.6">GND</text>
<text x="178.8" y="123.4">GND</text>
<text x="178.8" y="125.2">GND</text>
<text x="198.3" y="121.6">GND</text>
<text x="198.3" y="123.4">GND</text>
<text x="204.1" y="120.5">112</text>
<text x="204.1" y="122.3">113</text>
<text x="259.7" y="125.9">R21</text>
<text x="55.6" y="127.7">P0.03</text>
<text x="55.6" y="129.4">P0.04</text>
<text x="55.6" y="131.2">P0.05</text>
<text x="68.2" y="127.6">59</text>
<text x="68.2" y="129.4">61</text>
<text x="68.2" y="131.2">62</text>
<text x="72.1" y="127">P0.02</text>
<text x="72.1" y="128.7">P0.03</text>
<text x="72.1" y="130.5">P0.04</text>
<text x="124.6" y="129.4">C33</text>
<text x="124.6" y="131.2">100nF_0402</text>
<text x="137.9" y="127">nRESET</text>
<text x="174.9" y="127.6">51</text>
<text x="174.9" y="129.4">55</text>
<text x="178.8" y="127">GND</text>
<text x="178.8" y="128.7">GND</text>
<text x="178.8" y="130.5">GND</text>
<text x="249" y="129.4">R22</text>
<text x="249" y="131.2">100K_0402</text>
<text x="259.7" y="127.7">10K_0402</text>
<text x="55.6" y="133">P0.06</text>
<text x="55.6" y="134.8">P0.07</text>
<text x="55.6" y="136.5">P0.08</text>
<text x="68.2" y="133">63</text>
<text x="68.2" y="134.7">64</text>
<text x="68.2" y="136.5">67</text>
<text x="72.1" y="132.3">P0.05</text>
<text x="72.1" y="134.1">P0.06</text>
<text x="72.1" y="135.8">P0.07</text>
<text x="72.1" y="137.6">P0.08</text>
<text x="99.7" y="137.4">TP8</text>
<text x="110.7" y="136.4">MIPI_SDATA</text>
<text x="134" y="136.5">27</text>
<text x="137.9" y="137.6">SDATA</text>
<text x="179.3" y="133.7">nRF9151-LACA</text>
<text x="256.2" y="136.2">2</text>
<text x="258.3" y="138">S</text>
<text x="273.9" y="133">R23</text>
<text x="273.9" y="134.8">DNP_0402</text>
<text x="55.6" y="138.3">P0.09</text>
<text x="55.6" y="140.1">P0.10</text>
<text x="55.6" y="141.9">P0.11</text>
<text x="55.6" y="143.7">P0.12</text>
<text x="68.2" y="138.3">68</text>
<text x="68.2" y="140.1">69</text>
<text x="68.2" y="141.9">70</text>
<text x="68.2" y="143.6">72</text>
<text x="72.1" y="139.4">P0.09</text>
<text x="72.1" y="141.2">P0.10</text>
<text x="72.1" y="143">P0.11</text>
<text x="99.7" y="139.2">TP9</text>
<text x="99.7" y="141">TP10</text>
<text x="110.7" y="138.2">MIPI_SCLK</text>
<text x="110.7" y="140">MIPI_VIO</text>
<text x="110.7" y="143.7">MAGPIO0</text>
<text x="134" y="138.3">28</text>
<text x="134" y="140.1">29</text>
<text x="134" y="143.6">21</text>
<text x="137.9" y="139.4">SCLK</text>
<text x="137.9" y="141.2">VIO</text>
<text x="248.7" y="140.1">1</text>
<text x="251" y="139.9">G</text>
<text x="261.5" y="140.1">Q2</text>
<text x="261.5" y="141.9">DMP22D4UFA</text>
<text x="270.4" y="143.3">3</text>
<text x="277.9" y="140.1">nRESET</text>
<text x="55.6" y="145.4">P0.13/AIN0</text>
<text x="55.6" y="147.2">P0.14/AIN1</text>
<text x="55.6" y="149">P0.15/AIN2</text>
<text x="68.2" y="145.4">73</text>
<text x="68.2" y="147.2">74</text>
<text x="68.2" y="149">75</text>
<text x="72.1" y="144.7">P0.12</text>
<text x="72.1" y="146.5">P0.13</text>
<text x="72.1" y="148.3">P0.14</text>
<text x="99.7" y="144.5">TP11</text>
<text x="99.7" y="146.3">TP12</text>
<text x="99.7" y="148.1">TP13</text>
<text x="110.7" y="145.4">MAGPIO1</text>
<text x="110.7" y="147.2">MAGPIO2</text>
<text x="134" y="145.4">22</text>
<text x="134" y="147.2">23</text>
<text x="137.9" y="144.7">MAGPIO0</text>
<text x="137.9" y="146.5">MAGPIO1</text>
<text x="137.9" y="148.3">MAGPIO2</text>
<text x="229.8" y="149">RESET</text>
<text x="256.2" y="147.2">3</text>
<text x="258.3" y="144.9">D</text>
<text x="262.9" y="149">1</text>
<text x="265.2" y="149">G</text>
<text x="272.5" y="145.6">D</text>
<text x="275.7" y="147.2">Q3</text>
<text x="275.7" y="149">DMN2990UFA</text>
<text x="55.6" y="150.8">P0.16/AIN3</text>
<text x="55.6" y="152.5">P0.17/AIN4</text>
<text x="55.6" y="154.3">P0.18/AIN5</text>
<text x="68.2" y="150.7">77</text>
<text x="68.2" y="152.5">78</text>
<text x="68.2" y="154.3">79</text>
<text x="72.1" y="150.1">P0.15</text>
<text x="72.1" y="151.8">P0.16</text>
<text x="72.1" y="153.6">P0.17</text>
<text x="72.1" y="155.4">P0.18</text>
<text x="99.7" y="151.7">TP14</text>
<text x="99.7" y="153.4">TP15</text>
<text x="99.7" y="155.2">TP16</text>
<text x="110.7" y="154.3">COEX2</text>
<text x="110.7" y="152.5">COEX1</text>
<text x="110.7" y="150.8">COEX0</text>
<text x="134" y="150.7">52</text>
<text x="134" y="152.5">53</text>
<text x="134" y="154.3">54</text>
<text x="137.9" y="151.8">COEX0</text>
<text x="137.9" y="153.6">COEX1</text>
<text x="137.9" y="155.4">COEX2</text>
<text x="256.2" y="152.2">3</text>
<text x="258.3" y="154.5">D</text>
<text x="270.4" y="154.3">2</text>
<text x="272.5" y="152.4">S</text>
<text x="55.6" y="156.1">P0.19/AIN6</text>
<text x="55.6" y="157.9">P0.20/AIN7</text>
<text x="55.6" y="159.7">P0.21</text>
<text x="55.6" y="161.4">P0.22</text>
<text x="68.2" y="156.1">80</text>
<text x="69.1" y="157.9">2</text>
<text x="69.1" y="159.6">5</text>
<text x="69.1" y="161.4">6</text>
<text x="72.1" y="157.2">P0.19</text>
<text x="72.1" y="159">P0.20</text>
<text x="72.1" y="160.7">P0.21</text>
<text x="99.7" y="159.7">R24</text>
<text x="99.7" y="161.4">DNP_0402</text>
<text x="110.4" y="159.7">R25</text>
<text x="110.4" y="161.4">1M_0402</text>
<text x="121.4" y="159.6">SIM_RST</text>
<text x="121.4" y="161.3">SIM_CLK</text>
<text x="134" y="157.9">26</text>
<text x="134" y="159.6">16</text>
<text x="134" y="161.4">18</text>
<text x="137.9" y="159">SIM_DET</text>
<text x="137.9" y="160.7">SIM_RST</text>
<text x="171.3" y="159.6">31</text>
<text x="171.3" y="161.4">32</text>
<text x="175.3" y="160.7">RESERVED0</text>
<text x="175.6" y="157.2">M1D</text>
<text x="194.8" y="160.7">RESERVED12</text>
<text x="207.6" y="159.6">90</text>
<text x="207.6" y="161.4">91</text>
<text x="248.7" y="157.9">1</text>
<text x="251" y="157.9">G</text>
<text x="258.3" y="161.3">S</text>
<text x="261.5" y="156.1">Q4</text>
<text x="261.5" y="157.9">DMN2990UFA</text>
<text x="55.6" y="163.2">P0.23</text>
<text x="55.6" y="165">P0.24</text>
<text x="55.6" y="166.8">P0.25</text>
<text x="68.2" y="165">11</text>
<text x="68.2" y="166.8">12</text>
<text x="69.1" y="163.2">8</text>
<text x="72.1" y="162.5">P0.22</text>
<text x="72.1" y="164.3">P0.23</text>
<text x="72.1" y="166.1">P0.24</text>
<text x="72.1" y="167.9">P0.25</text>
<text x="121.4" y="163.1">SIM_IO</text>
<text x="121.6" y="165.7">SIM_1V8</text>
<text x="134" y="163.2">17</text>
<text x="134" y="165">19</text>
<text x="137.9" y="162.5">SIM_CLK</text>
<text x="137.9" y="164.3">SIM_IO</text>
<text x="137.9" y="166.1">SIM_1V8</text>
<text x="171.3" y="163.2">33</text>
<text x="171.3" y="165">81</text>
<text x="171.3" y="166.8">82</text>
<text x="175.3" y="162.5">RESERVED1</text>
<text x="175.3" y="164.3">RESERVED2</text>
<text x="175.3" y="166.1">RESERVED3</text>
<text x="175.3" y="167.9">RESERVED4</text>
<text x="194.8" y="162.5">RESERVED13</text>
<text x="194.8" y="164.3">RESERVED14</text>
<text x="194.8" y="166.1">RESERVED15</text>
<text x="194.8" y="167.9">RESERVED16</text>
<text x="207.6" y="163.2">92</text>
<text x="207.6" y="165">93</text>
<text x="207.6" y="166.8">94</text>
<text x="256.2" y="163.2">2</text>
<text x="55.6" y="168.6">P0.26</text>
<text x="55.6" y="170.3">P0.27</text>
<text x="55.6" y="172.1">P0.28</text>
<text x="55.6" y="173.9">P0.29</text>
<text x="68.2" y="168.5">44</text>
<text x="68.2" y="170.3">45</text>
<text x="68.2" y="172.1">47</text>
<text x="68.2" y="173.9">48</text>
<text x="72.1" y="169.6">P0.26</text>
<text x="72.1" y="171.4">P0.27</text>
<text x="72.1" y="173.2">P0.28</text>
<text x="99.7" y="171.9">COEX0 can be pulled down by</text>
<text x="99.7" y="173.5">the GNSS LNA LDO's internal</text>
<text x="138.4" y="169.3">nRF9151-LACA</text>
<text x="171.3" y="168.5">83</text>
<text x="171.3" y="170.3">84</text>
<text x="171.3" y="172.1">85</text>
<text x="171.3" y="173.9">86</text>
<text x="175.3" y="169.6">RESERVED5</text>
<text x="175.3" y="171.4">RESERVED6</text>
<text x="175.3" y="173.2">RESERVED7</text>
<text x="194.8" y="169.6">RESERVED17</text>
<text x="194.8" y="171.4">RESERVED18</text>
<text x="194.8" y="173.2">RESERVED19</text>
<text x="207.6" y="168.5">95</text>
<text x="207.6" y="170.3">96</text>
<text x="207.6" y="172.1">97</text>
<text x="207.6" y="173.9">98</text>
<text x="55.6" y="175.7">P0.30</text>
<text x="55.6" y="177.4">P0.31</text>
<text x="68.2" y="175.6">49</text>
<text x="68.2" y="177.4">50</text>
<text x="72.1" y="175">P0.29</text>
<text x="72.1" y="176.7">P0.30</text>
<text x="72.1" y="178.5">P0.31</text>
<text x="99.7" y="175.1">pulldown resistor.</text>
<text x="171.3" y="175.6">87</text>
<text x="171.3" y="177.4">88</text>
<text x="171.3" y="179.2">89</text>
<text x="175.3" y="175">RESERVED8</text>
<text x="175.3" y="176.7">RESERVED9</text>
<text x="175.3" y="178.5">RESERVED10</text>
<text x="194.8" y="175">RESERVED20</text>
<text x="194.8" y="176.7">RESERVED21</text>
<text x="194.8" y="178.5">RESERVED22</text>
<text x="207.6" y="175.6">99</text>
<text x="207.6" y="177.4">100</text>
<text x="207.6" y="179.2">101</text>
<text x="72.7" y="181.7">nRF9151-LACA</text>
<text x="175.3" y="180.3">RESERVED11</text>
<text x="194.8" y="180.3">RESERVED23</text>
<text x="194.8" y="182.1">RESERVED24</text>
<text x="194.8" y="183.9">RESERVED25</text>
<text x="194.8" y="185.6">RESERVED26</text>
<text x="207.6" y="181">102</text>
<text x="207.6" y="182.8">103</text>
<text x="207.6" y="184.5">104</text>
<text x="175.8" y="188.8">nRF9151-LACA</text>
<text x="228.2" y="193.3">Title</text>
<text x="235.3" y="195.1">nRF9151 Module</text>
<text x="228.2" y="198.6">Size</text>
<text x="230" y="200.4">A3</text>
<text x="235.3" y="198.6">Document Number</text>
<text x="235.3" y="200.4">NCK9151SCH</text>
<text x="286.9" y="198.6">Rev</text>
<text x="288.7" y="200.4">A</text>
<text x="228.2" y="204.8">Date:</text>
<text x="235.3" y="204.7">Dec-25-2024</text>
<text x="263.8" y="204.8">Sheet</text>
<text x="272.7" y="204.8">4</text>
<text x="278" y="204.8">of</text>
<text x="283.4" y="204.8">7</text>
</g>
<g font-size="1.3">
<text x="30.9" y="1.3">5</text>
<text x="89" y="1.3">4</text>
<text x="147" y="1.3">3</text>
<text x="205.1" y="1.3">2</text>
<text x="263.2" y="1.3">1</text>
<text x=".6" y="28.4">D</text>
<text x="292.7" y="28.4">D</text>
<text x=".6" y="79.5">C</text>
<text x="292.7" y="79.5">C</text>
<text x=".6" y="130.6">B</text>
<text x="292.7" y="130.6">B</text>
<text x=".6" y="181.7">A</text>
<text x="292.7" y="181.7">A</text>
<text x="30.9" y="207.4">5</text>
<text x="89" y="207.4">4</text>
<text x="147" y="207.4">3</text>
<text x="205.1" y="207.4">2</text>
<text x="263.2" y="207.4">1</text>
</g>
</svg>
